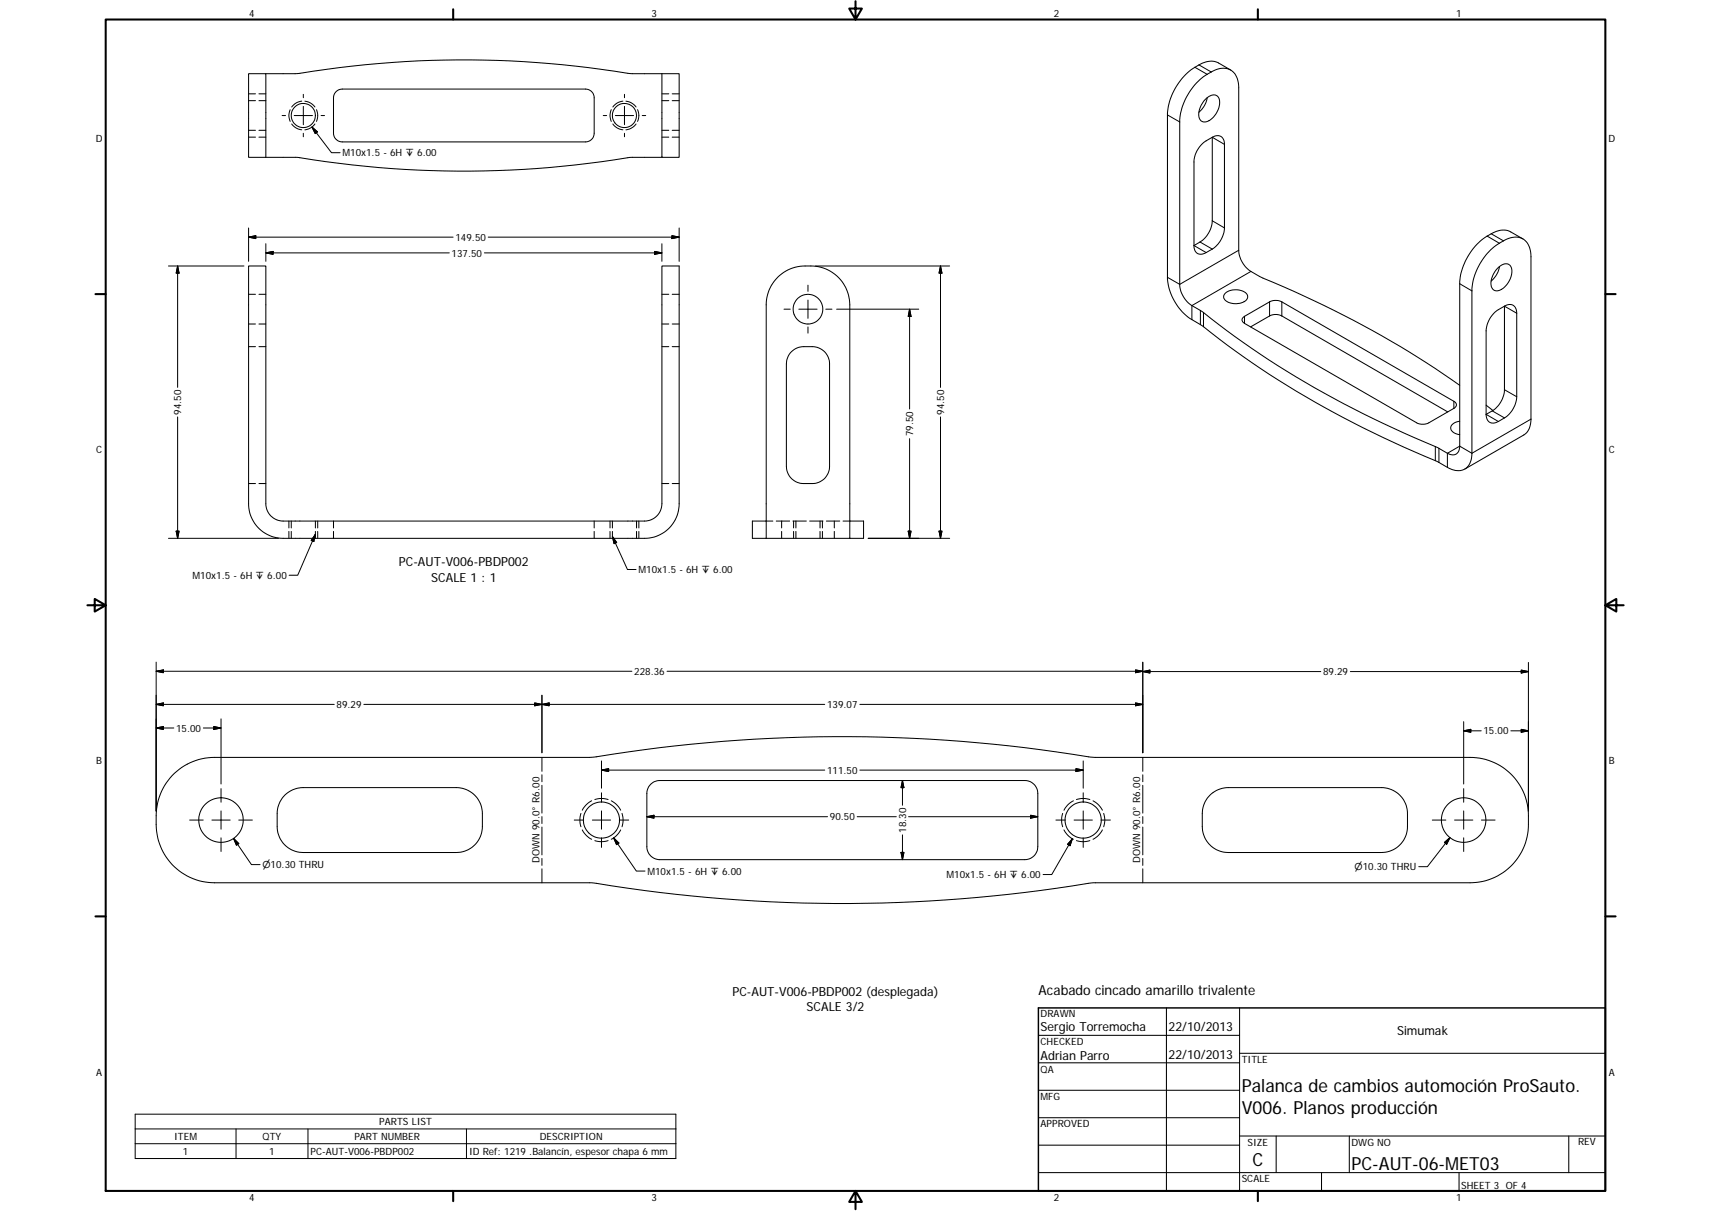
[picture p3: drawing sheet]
<svg xmlns="http://www.w3.org/2000/svg" width="594mm" height="420mm" viewBox="0 0 594 420" stroke-linecap="round" stroke-linejoin="round" font-family="sans-serif">
<g fill="none" stroke="#000" stroke-width=".36">
<path d="M86.3 32.6h2.4M86.3 25.6h6v29h-6zM86.3 34.9h2.4M89.9 32.6h2.4M89.9 34.9h2.4M92.3 25.6h10.2a360.5 360.5 0 0 1 117.1 0h10.2M116.7 31.8l1-.7 1.1-.2h84.5a3 3 0 0 1 3 3v12.3a3 3 0 0 1-3 3h-84.5a3 3 0 0 1-3-3v-12.7zM229.8 25.6h6v29h-6zM229.8 32.6h2.4M229.8 34.9h2.4M233.4 32.6h2.4M233.4 34.9h2.4"/>
<path d="M418.3 34.7a3.2 3.2 0 0 1 4.6-1.2 6.3 6.3 0 0 1-1.9 7.5 2.79 2.79 0 0 1-4.4 .5 6.4 6.4 0 0 1 1.7-6.8zM419.2 33.9l-1 2.8-1.9 2.2M427.3 24.3l-4.2-2.5a6.8 6.8 0 0 0-6.8 .7 21.1 21.1 0 0 0-10.9 17.4v56.3a18.7 18.7 0 0 0 8.4 14.7l3 1.7a339.5 339.5 0 0 0 82.8 47.8l3 1.8a5.4 5.4 0 0 0 7.2-.6 7.3 7.3 0 0 0 1.3-4.3v-56.4a20.4 20.4 0 0 1 14-18.5 5.2 5.2 0 0 1 6.4 5.3l.1 57.7a6 6 0 0 1-2.5 5.5l-20.5 11.9M86.3 47.6h2.4M86.3 45.2h2.4M89.9 47.6h2.4M89.9 45.2h2.4M92.3 54.6h10.2a360.5 360.5 0 0 0 117.1 0h10.2M229.8 47.6h2.4M229.8 45.2h2.4M233.4 47.6h2.4M233.4 45.2h2.4"/>
<path d="M420.9 47.6a2.59 2.59 0 0 1 3-.3 2.59 2.59 0 0 1 1.2 2.8v29a9.5 9.5 0 0 1-4.2 7.3l-2.1 1.2a2.56 2.56 0 0 1-3 .4 2.56 2.56 0 0 1-1.2-2.8M420.9 47.6l-2.1 1.3a9.2 9.2 0 0 0-4.2 7.3v29M420.9 47.6v29a9.4 9.4 0 0 1-4.2 7.4l-2.1 1.2M86.3 92.3h6v82.5a6 6 0 0 0 6 6h125.5a6 6 0 0 0 6-6v-82.5h6v82.5a12 12 0 0 1-12 12h-125.5a12 12 0 0 1-12-12zM270 96.2a16 16 0 0 1 19.8-1.1 13.4 13.4 0 0 1 5.3 10.7v81h-29.1v-81a13.4 13.4 0 0 1 4-9.6zM520.1 92.9a2.78 2.78 0 0 1 4.4-.5 6.9 6.9 0 0 1-4.7 8.5 2.43 2.43 0 0 1-2.1-3.3 8.4 8.4 0 0 1 2.4-4.7zM520.7 92.5a8.2 8.2 0 0 1-3 5M528.8 82.9l-4.3-2.4a6.7 6.7 0 0 0-6.7 .6 21 21 0 0 0-11 17.3v56.4a2.62 2.62 0 0 1-1.2 2.7 2.62 2.62 0 0 1-3-.2l-3-1.7a338.5 338.5 0 0 1-82.8-47.9l-3-1.7a9.3 9.3 0 0 1-4.2-7.3v-56.4a20.5 20.5 0 0 1 14-18.5 5.3 5.3 0 0 1 6.4 5.3l.1 57.7a9.4 9.4 0 0 0 4.2 7.4l3 1.7a354.8 354.8 0 0 1 69.5 37.8M86.3 102.1h2.4M86.3 112.4h2.4M89.9 102.1h2.4M89.9 112.4h2.4"/>
<path d="M229.8 102.1h2.4M229.8 112.4h2.4M233.4 102.1h2.4M233.4 112.4h2.4M425.4 101.8a5.6 5.6 0 0 1 7.7 .5 2.32 2.32 0 0 1-2.3 2.9 4.8 4.8 0 0 1-5.9-2v-.6zM431.6 110.1l9.5-5.5 1.8-.4 1.5 .3 60.4 34.7a1.29 1.29 0 0 1 .9 1.3 1.29 1.29 0 0 1-.9 1.2l-9 5.2-1.4 .3-2.3-.3-60-34.7a1.25 1.25 0 0 1-.5-2.1zM434.2 113.4l7.2-4.1 1.9-.2 1.4 .4 58 33.4M522.4 106.2v29a9.3 9.3 0 0 1-4.3 7.4l-2.1 1.2M522.4 106.2l-2.2 1.2a9.3 9.3 0 0 0-4.2 7.4v29M522.4 106.2a2.58 2.58 0 0 1 3-.3 2.58 2.58 0 0 1 1.2 2.8v28.9a9.3 9.3 0 0 1-4.2 7.4l-2.2 1.2a2.61 2.61 0 0 1-3 .3 2.61 2.61 0 0 1-1.2-2.7M86.3 120.3h2.4M89.9 120.3h2.4"/>
<path d="M229.8 120.3h2.4M233.4 120.3h2.4M274.8 122a6 6 0 0 1 4.3-1.7h2.9a6 6 0 0 1 6 6v35.5a5.9 5.9 0 0 1-6 6h-2.9a6 6 0 0 1-6.1-6v-35.5a6.2 6.2 0 0 1 1.8-4.3zM506.8 146.1a2.75 2.75 0 0 0-3 3 3.6 3.6 0 0 0 3 1.7M516 140.6l2.4 1.8M86.3 167.8h2.4M89.9 167.8h2.4M229.8 167.8h2.4M233.4 167.8h2.4M101.1 180.8v2.4M101.1 184.4v2.4M109.5 180.8v2.4"/>
<path d="M109.5 184.4v2.4M115.8 180.8v2.4M115.8 184.4v2.4M206.3 180.8v2.4M206.3 184.4v2.4M212.6 180.8v2.4M212.6 184.4v2.4M221 180.8v2.4M221 184.4v2.4M268.3 180.8h-7.1v6h4.8M269.5 180.8h4.7M271.4 180.8v2.4"/>
<path d="M271.4 184.4v2.4M275.3 180.8h4.7M276.3 180.8v2.4M276.3 184.4v2.4M281.1 180.8h4.6M284.7 180.8v2.4M284.7 184.4v2.4M286.9 180.8h4.7M289.7 180.8v2.4M289.7 184.4v2.4M292.7 180.8h7.1v6h-4.7M60.6 268.3a20.4 20.4 0 0 1 13.9-5.5l130.9-.1a532.6 532.6 0 0 1 174.1 0l130.9 .1a20.2 20.2 0 0 1 20.3 20.2 21 21 0 0 1-7.1 18.5 20.3 20.3 0 0 1-13.2 4.8h-130.9a529.5 529.5 0 0 1-174.1 0h-130.9a20.3 20.3 0 0 1-20.3-20.3 21.4 21.4 0 0 1 6.4-17.7z"/>
<path d="M98.9 275.9a9.1 9.1 0 0 1 6.3-2.6h53.3a9 9 0 0 1 9 9v4.5a9 9 0 0 1-9 9h-53.3a9 9 0 0 1-9-9v-4.5a9.2 9.2 0 0 1 2.7-6.4zM225.9 272.1l1.2-.9 2-.4h126.7a4.5 4.5 0 0 1 4.5 4.5v18.5a4.5 4.5 0 0 1-4.5 4.5h-126.7a4.5 4.5 0 0 1-4.5-4.5v-19l.4-1.5zM420.1 275.9a9.1 9.1 0 0 1 6.3-2.6h53.3a9 9 0 0 1 9 9v4.5a9 9 0 0 1-9 9h-53.3a9 9 0 0 1-9-9v-4.5a9.1 9.1 0 0 1 2.7-6.4zM360.5 359.2h69.9M405 349.7v63.5M430.4 349.7v63.5M360.5 368.7h69.9M360.5 378.3h69.9M430.4 365.4h127M360.5 387.8h69.9M360.5 397.3h69.9M430.4 394.1h127"/>
<path d="M443.1 394.1v12.7M468.5 394.1v12.7M544.7 394.1v12.7M360.5 406.8h196.9M458.8 406.8v6.4M506.6 406.8v6.4"/>
<circle cx="105.3" cy="40.1" r="4.2"/>
<circle cx="216.8" cy="40.1" r="4.2"/>
<circle cx="280.6" cy="107.3" r="5.1"/>
<circle cx="76.7" cy="284.5" r="7.7"/>
<circle cx="208.8" cy="284.5" r="6.3"/>
<circle cx="376.1" cy="284.5" r="6.3"/>
<circle cx="508.2" cy="284.5" r="7.7"/>
</g>
<g fill="none" stroke="#000" stroke-width=".35">
<path d="M100.7 38.1a4.8 4.8 0 0 0 0 4M104.8 35.1a5 5 0 0 0-3.5 2M105.3 32.7v1.2M105.3 36.9v6.4M105.8 35.1a4.9 4.9 0 0 1 3.5 2M109.9 38.1a5.1 5.1 0 0 1 0 4M212.3 38.1a4.8 4.8 0 0 0 0 4M216.3 35.1a4.8 4.8 0 0 0-3.5 2M216.8 32.7v1.2M216.8 36.9v6.4M217.3 35.1a4.9 4.9 0 0 1 3.5 2M221.4 38.1a4.7 4.7 0 0 1 0 4"/>
<path d="M405.4 39.9l4.2 2.4M414.9 23.3l4.2 2.5M416.3 22.5l4.3 2.5M98 40.1h1.1M101.3 43a5 5 0 0 0 3.5 2M102.1 40.1h6.4M105.3 46.2v1.3M108.3 44.1l1.9 1.6-.8 .7zM108.3 44.1l6.8 8.9h3M109.3 43a4.9 4.9 0 0 1-3.5 2M111.5 40.1h1.2M209.5 40.1h1.1"/>
<path d="M212.8 43a4.8 4.8 0 0 0 3.5 2M213.6 40.1h6.4M216.8 46.2v1.3M220.8 43a5 5 0 0 1-3.5 2M223 40.1h1.2M420.9 47.6l4.2 2.5M86.3 79.1v11.6M235.8 79.1v11.6M420.9 76.6l4.2 2.5M58.5 92.3h26.2M61.7 92.3v42.1M61.7 92.3l.5 2.5h-1z"/>
<path d="M86.3 82.3l2.5-.5v1zM86.3 82.3h71M92.3 84.6v6.1M92.3 87.7l2.5-.5v1zM92.3 87.7h63.7M168.2 87.7h61.6M169.5 82.3h66.3M227.3 87.2l2.5 .5-2.5 .5zM229.8 84.6v6.1M233.3 81.8l2.5 .5-2.5 .5zM280.5 98.9v2.2M283.1 92.3h46.6"/>
<path d="M326.6 92.3v42.1M326.6 92.3l.5 2.5h-1.1zM414.6 85.2l4.2 2.4M416.7 84l4.2 2.4M430.1 86.8l-20.5 11.9-4.2-2.5M434.3 94.2l-20.5 11.8v4.9M506.8 98.4l4.3 2.5M516.4 81.9l4.2 2.5M517.8 81.1l4.2 2.5M272.2 107.3h2.2M277.4 107.3h6.3M280.5 104.1v6.3"/>
<path d="M280.5 113.4v2.2M286.7 107.3h2.2M290.5 107.3h28.5M315.8 107.3v34.6M315.8 107.3l.5 2.5h-1zM416.8 107.7v4.9M417.9 108.4v4.9M432.1 109.7v2.5M440.8 104.7v4.9M445.1 104.7v4.9M522.4 106.2l4.2 2.5M504.8 139.2v2.5"/>
<path d="M522.4 135.2l4.2 2.4M61.7 144.7v42.1M315.8 152.2v34.6M326.6 144.7v42.1M498.4 154.9v4.9M499.6 155.6v4.8M516 143.8l4.2 2.4M518.1 142.6l4.3 2.4M531.6 145.4l-20.5 11.9-4.3-2.5-4.2 2.5v4.9M58.5 186.8h38.2M61.2 184.3h1l-.5 2.5zM100.3 180.8v2.4"/>
<path d="M100.3 184.4v2.4M109.5 185.4l-.5 2.5-1-.4zM109.5 185.4l-6.1 14.2h-3M110.3 180.8v2.4M110.3 184.4v2.4M211.8 180.8v2.4M211.8 184.4v2.4M212.6 186.1l1.5 2.1-.9 .4zM212.6 186.1l5.3 11.5h2.9M221.8 180.8v2.4M221.8 184.4v2.4M275.5 180.8v2.4"/>
<path d="M275.5 184.4v2.4M285.6 180.8v2.4M285.6 184.4v2.4M301.4 186.8h28.3M315.3 184.3h1l-.5 2.5zM326 184.3h1.1l-.5 2.5zM54.2 229.7v51.7M54.2 232.9l2.5-.5v1zM54.2 232.9h165.2M231.6 232.9h165.2M394.3 232.4l2.5 .5-2.5 .5zM396.8 229.7v31.5"/>
<path d="M396.8 233l2.5-.5v1zM396.8 233h61.8M468.9 233h61.8M528.2 232.5l2.5 .5-2.5 .5zM530.7 229.8v51.6M54.2 252.6l2.5-.5v1zM54.2 244.4l2.5-.5v1zM54.2 252.6h6.2M54.2 244.4h61.9M70.6 252.6h6.1M74.2 252.1l2.5 .5-2.5 .5zM76.7 249.4v22.6"/>
<path d="M126.3 244.4h160.1M185.6 243.9l2.6 .5-2.6 .5zM188.2 241.2v20M188.2 244.4l2.5-.5v1zM298.5 244.4h98.3M394.3 243.9l2.5 .5-2.5 .5zM508.2 250.4v21.6M508.2 253.6l2.5-.6v1.1zM508.2 253.6h6.1M524.6 253.6h6.1M528.2 253l2.5 .6-2.5 .5zM76.7 273.6v4.7"/>
<path d="M188.2 262.8v4.8M188.2 268.8v2.4M188.2 272.5v9.6M205.4 277.8a7.6 7.6 0 0 0-3.2 3.3M208.8 264v9.5M208.8 275.1v3.2M208.8 267.2l2.5-.5v1zM208.8 267.2h77.6M211.2 277.4a7.2 7.2 0 0 0-4.7 0M212.3 277.8a7.7 7.7 0 0 1 3.2 3.3M298.5 267.2h77.6M313.3 270.8v8.6"/>
<path d="M313.3 270.8l.6 2.5h-1.1zM372.7 277.8a7.3 7.3 0 0 0-3.3 3.3M373.6 266.7l2.5 .5-2.5 .5zM376.1 264v9.5M376.1 275.1v3.2M378.4 277.4a7.3 7.3 0 0 0-4.6 0M379.5 277.8a7.5 7.5 0 0 1 3.3 3.3M396.8 262.8v4.8M396.8 268.8v2.4M396.8 272.5v9.6M508.2 273.6v4.7M65.8 284.5h4.8"/>
<path d="M73.6 284.5h6.3M76.7 281.3v6.4M76.7 290.7v4.7M81.1 290.9l6.2 9.1h3M81.1 290.9l1.8 1.8-.8 .6zM82.9 284.5h4.7M188.2 283.3v2.4M188.2 286.9v9.7M188.2 297.8v2.4M199.4 284.5h3.3M201.7 282.2l-.3 2 .3 2.7M202.2 287.9a7.5 7.5 0 0 0 3.2 3.3"/>
<path d="M205.7 284.5h6.3M206.5 291.7a7.2 7.2 0 0 0 4.7 0M208.8 281.3v6.4M208.8 290.7v3.3M213.1 290.7l7.9 11.5h3M213.1 290.7l1.8 1.8-.8 .6zM215 284.5h3.3M215.5 287.9a7.5 7.5 0 0 1-3.2 3.3M216 282.2l.3 2-.3 2.7M224.6 283.4l2.5-.5v1zM224.6 283.4h62.7M297.6 283.4h13.6"/>
<path d="M312.8 295.7h1.1l-.6 2.6zM313.3 289.7v8.6M315.5 283.4h44.8M357.8 282.9l2.5 .5-2.5 .5zM366.6 284.5h3.3M369 282.2l-.4 2 .4 2.7M369.4 287.9a7.2 7.2 0 0 0 3.3 3.3M372.3 291l-7.1 12.4h-3M372.3 291l-.8 2.4-.8-.5zM372.9 284.5h6.4M373.8 291.7a7.3 7.3 0 0 0 4.6 0M376.1 281.3v6.4"/>
<path d="M376.1 290.7v3.3M382.3 284.5h3.2M382.8 287.9a7.3 7.3 0 0 1-3.3 3.3M383.2 282.2l.4 2-.4 2.7M396.8 283.3v2.4M396.8 286.9v9.7M396.8 297.8v2.4M497.3 284.5h4.7M501.5 292.3l1.9-1.7-1.1 2.3zM503.4 290.6l-7.8 10.1h-3M505 284.5h6.4M508.2 281.3v6.4"/>
<path d="M508.2 290.7v4.7M514.4 284.5h4.7M188.2 301.4v4.9M396.8 301.4v4.9M46.9 386.6h187.8v15.4h-187.8zM46.9 391.7h187.8M46.9 396.8h187.8M82 391.7v10.3M106.9 391.7v10.3M162 391.7v10.3"/>
</g>
<g fill="none" stroke="#000" stroke-width=".71">
<path d="M36.7 6.8h520.7v406.4h-520.7zM157.3 3.2v3.6M297 .4v6.4l-2.2-3.8h4.5l-2.3 3.8M436.7 3.2v3.6M33.1 102h3.6M557.4 102h3.6M30.3 210h6.4l-3.8-2.2v4.4l3.8-2.2M557.4 210l3.8 2.2v-4.4l-3.8 2.2h6.3M33.1 317.9h3.6M557.4 317.9h3.6M157.3 413.2v3.6M297 413.2l2.3 3.8h-4.5l2.2-3.8v6.3"/>
<path d="M436.7 413.2v3.6"/>
</g>
<path d="M360.5 349.7h196.9v63.5h-196.9z" fill="none" stroke="#000" stroke-width=".51"/>
<g fill="#000" stroke="#000" stroke-width=".35">
<path d="M108.3 44.1l1.9 1.6-.8 .7zM61.7 92.3l.5 2.5h-1zM86.3 82.3l2.5-.5v1zM92.3 87.7l2.5-.5v1zM227.3 87.2l2.5 .5-2.5 .5zM233.3 81.8l2.5 .5-2.5 .5zM326.6 92.3l.5 2.5h-1.1zM315.8 107.3l.5 2.5h-1zM61.2 184.3h1l-.5 2.5zM109.5 185.4l-.5 2.5-1-.4zM212.6 186.1l1.5 2.1-.9 .4zM315.3 184.3h1l-.5 2.5z"/>
<path d="M326 184.3h1.1l-.5 2.5zM54.2 232.9l2.5-.5v1zM394.3 232.4l2.5 .5-2.5 .5zM396.8 233l2.5-.5v1zM528.2 232.5l2.5 .5-2.5 .5zM54.2 252.6l2.5-.5v1zM54.2 244.4l2.5-.5v1zM74.2 252.1l2.5 .5-2.5 .5zM185.6 243.9l2.6 .5-2.6 .5zM188.2 244.4l2.5-.5v1zM394.3 243.9l2.5 .5-2.5 .5zM508.2 253.6l2.5-.6v1.1z"/>
<path d="M528.2 253l2.5 .6-2.5 .5zM208.8 267.2l2.5-.5v1zM313.3 270.8l.6 2.5h-1.1zM373.6 266.7l2.5 .5-2.5 .5zM81.1 290.9l1.8 1.8-.8 .6zM213.1 290.7l1.8 1.8-.8 .6zM224.6 283.4l2.5-.5v1zM312.8 295.7h1.1l-.6 2.6zM357.8 282.9l2.5 .5-2.5 .5zM372.3 291l-.8 2.4-.8-.5zM501.5 292.3l1.9-1.7-1.1 2.3z"/>
</g>
<g font-size="6.3">
<text x="431.1" y="379">Palanca de cambios automoción ProSauto.</text>
<text x="431.1" y="386.6">V006. Planos producción</text>
<text x="434.8" y="404.7">C</text>
<text x="469.2" y="406">PC-AUT-06-MET03</text>
</g>
<text font-size="4.8" x="360.6" y="345.1">Acabado cincado amarillo trivalente</text>
<g font-size="4.4">
<text x="138.5" y="196.5">PC-AUT-V006-PBDP002</text>
<text x="149.7" y="201.8">SCALE 1 : 1</text>
<text x="254.3" y="345.5">PC-AUT-V006-PBDP002 (desplegada)</text>
<text x="280.1" y="350.7">SCALE 3/2</text>
<text x="361.3" y="357.5">Sergio Torremocha</text>
<text x="405.8" y="357.8">22/10/2013</text>
<text x="485.1" y="359.2">Simumak</text>
<text x="361.3" y="367.9">Adrian Parro</text>
<text x="405.8" y="367.3">22/10/2013</text>
</g>
<g font-size="3.5">
<text x="86.6" y="5.8">4</text>
<text x="226.3" y="5.8">3</text>
<text x="365.9" y="5.8">2</text>
<text x="505.6" y="5.8">1</text>
<text x="33.2" y="49.4">D</text>
<text x="558.5" y="49.4">D</text>
<text x="118.9" y="54.3">M10x1.5 - 6H ↧ 6.00</text>
<text x="158.2" y="83.5">149.50</text>
<text x="156.8" y="89">137.50</text>
<text x="62.9" y="143.9" transform="rotate(-90 62.9 143.9)">94.50</text>
<text x="327.8" y="143.9" transform="rotate(-90 327.8 143.9)">94.50</text>
<text x="317.1" y="151.4" transform="rotate(-90 317.1 151.4)">79.50</text>
<text x="33.4" y="157.3">C</text>
<text x="558.6" y="157.3">C</text>
<text x="66.9" y="200.9">M10x1.5 - 6H ↧ 6.00</text>
<text x="221.7" y="198.9">M10x1.5 - 6H ↧ 6.00</text>
<text x="220.2" y="234.2">228.36</text>
<text x="459.4" y="234.3">89.29</text>
<text x="116.9" y="245.6">89.29</text>
<text x="287.2" y="245.6">139.07</text>
<text x="61.2" y="253.9">15.00</text>
<text x="515.1" y="254.8">15.00</text>
<text x="33.4" y="265.2">B</text>
<text x="287.2" y="268.4">111.50</text>
<text x="558.6" y="265.2">B</text>
<text x="288.1" y="284.6">90.50</text>
<text x="314.6" y="288.9" transform="rotate(-90 314.6 288.9)">18.30</text>
<text x="187.3" y="299.5" transform="rotate(-90 187.3 299.5)">DOWN 90.0° R6.00</text>
<text x="395.9" y="299.5" transform="rotate(-90 395.9 299.5)">DOWN 90.0° R6.00</text>
<text x="224.8" y="303.5">M10x1.5 - 6H ↧ 6.00</text>
<text x="328.6" y="304.7">M10x1.5 - 6H ↧ 6.00</text>
<text x="361.3" y="353">DRAWN</text>
<text x="361.3" y="362.5">CHECKED</text>
<text x="431.1" y="368.7">TITLE</text>
<text x="33.4" y="373.2">A</text>
<text x="361.3" y="372.1">QA</text>
<text x="558.6" y="373.2">A</text>
<text x="361.3" y="381.6">MFG</text>
<text x="60.4" y="395.5">ITEM</text>
<text x="91.2" y="395.5">QTY</text>
<text x="123" y="395.5">PART NUMBER</text>
<text x="131.7" y="390.4">PARTS LIST</text>
<text x="187.4" y="395.5">DESCRIPTION</text>
<text x="361.3" y="391.2">APPROVED</text>
<text x="63.5" y="400.7">1</text>
<text x="93.5" y="400.7">1</text>
<text x="107.9" y="400.7">PC-AUT-V006-PBDP002</text>
<text x="162.8" y="400.8">ID Ref: 1219 .Balancín, espesor chapa 6 mm</text>
<text x="433.2" y="397.5">SIZE</text>
<text x="469.2" y="397.5">DWG NO</text>
<text x="547.9" y="397.4">REV</text>
<text x="431.1" y="410.2">SCALE</text>
<text x="507.3" y="412.4">SHEET 3 OF 4</text>
<text x="86.6" y="416.7">4</text>
<text x="226.3" y="416.7">3</text>
<text x="365.9" y="416.7">2</text>
<text x="505.6" y="416.7">1</text>
</g>
<g font-size="3.3">
<text x="91.1" y="301.2">⌀10.30 THRU</text>
<text x="470.3" y="301.9">⌀10.30 THRU</text>
</g>
</svg>
